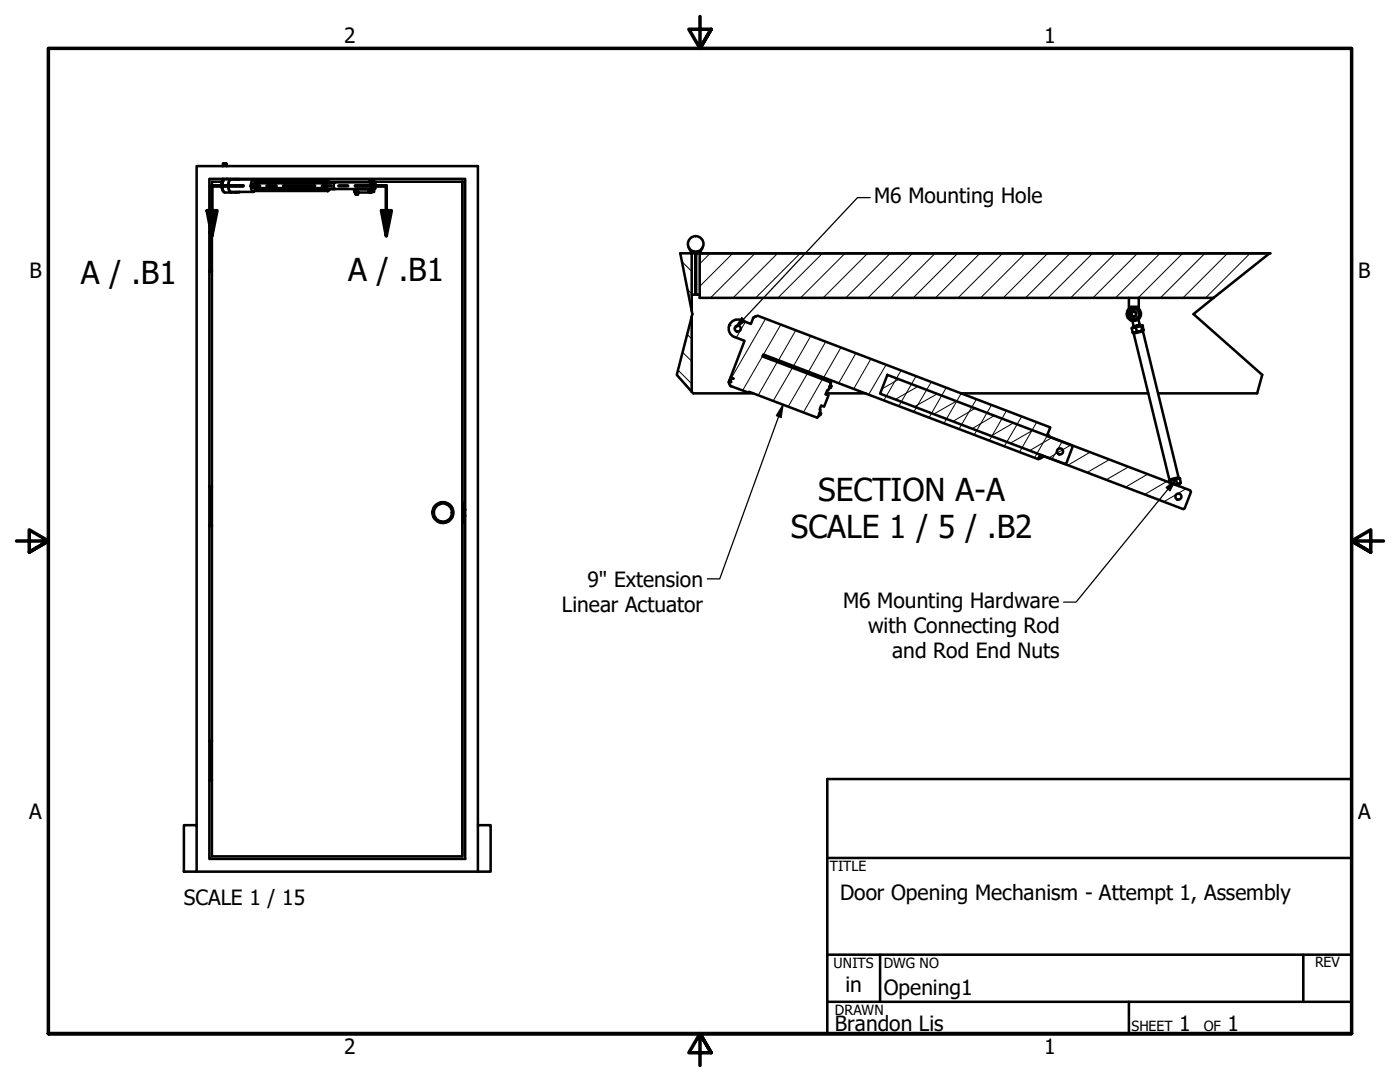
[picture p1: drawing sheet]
<svg xmlns="http://www.w3.org/2000/svg" width="279mm" height="216mm" viewBox="0 0 279 216" stroke-linecap="round" stroke-linejoin="round" font-family="sans-serif">
<!-- layer: Hatch (ANSI) -->
<g fill="none" stroke="#000" stroke-width=".2">
<path d="M136.1 52.2l1.9 2M137.2 57.8l.8 .8M141.7 50.5l-2.1 2.1M146.2 50.5l-6.6 6.7M150.7 50.5l-8.9 8.9M155.2 50.5l-8.9 8.9M159.7 50.5l-8.9 8.9M164.1 50.5l-8.8 8.9M168.7 50.5l-8.9 8.9M173.2 50.5l-8.9 8.9M177.7 50.5l-8.9 8.9M182.1 50.5l-8.9 8.9"/>
<path d="M186.6 50.5l-8.9 8.9M191.1 50.5l-8.9 8.9M195.6 50.5l-8.9 8.9M200.1 50.5l-8.9 8.9M204.6 50.5l-8.9 8.9M209.1 50.5l-8.9 8.9M213.6 50.5l-8.9 8.9M218.1 50.5l-8.9 8.9M222.6 50.5l-8.9 8.9M227 50.5l-8.9 8.9M231.5 50.5l-8.9 8.9M236 50.5l-8.9 8.9"/>
<path d="M240.5 50.5l-8.9 8.9M245 50.5l-8.9 8.9M249.5 50.5l-8.9 8.9M135.3 73.9l2.7 2.7M136.2 70.3l1.8 1.8M137.2 66.7l.8 .9M145.5 76.3h.1M145.8 75.8l-.1 .1M148.8 64.2l-1.9 3.2M152.8 63.6l-6.8 11.8M155.1 72.2l-3.8 6.7M155.8 64.8l-7.6 13.1"/>
<path d="M158.2 73.3l-3.9 6.7M158.8 65.9l-3.4 6M161.2 74.5l-3.9 6.7M161.8 67.1l-3.4 5.9M164.1 75.6l-3.8 6.7M164.8 68.2l-3.4 6M167.8 69.3l-3.4 6M170.8 70.5l-3.4 6M173.8 71.6l-3.4 6M176.8 72.8l-3.4 5.9M179.3 75.7l-3.3 1.9M179.8 73.9l-3.4 6"/>
<path d="M182.8 75.1l-3.4 5.9M183.1 77.2l-4.4 2.5M185.9 76.2l-3.5 6M187 78.6l-4.5 2.6M188.8 77.3l-3.4 6M191.8 78.5l-3.4 6M194.9 79.6l-3.5 6M225.7 61.7l.3 .5M226.6 63.1l.2 .5M190.8 80.1l-4.4 2.5M194.6 81.5l-4.4 2.6M197.9 80.8l-3.5 5.9"/>
<path d="M198.4 82.9l-4.4 2.6M200.9 82l-3.5 5.9M202.2 84.4l-4.4 2.6M203.9 83.1l-3.5 6M206.1 85.9l-4.5 2.6M206.9 84.3l-3.4 5.9M209 86.9l-2.6 4.5M209.9 87.3l-4.4 2.6M212 88.1l-2.1 3.5M213.7 88.8l-4.4 2.6M217.6 90.2l-4.5 2.6M221.4 91.7l-4.5 2.6"/>
<path d="M225.2 93.2l-4.5 2.6M229 94.6l-4.4 2.6M232.9 96.1l-4.5 2.6M236.7 97.5l-4.5 2.6M236.5 101.3l-.5 .3"/>
</g>
<!-- layer: Visible (ANSI) -->
<g fill="none" stroke="#000" stroke-width=".51">
<path d="M41.8 35.7h51v135.7h-51zM44.3 37.3l.1 .7 .2 .3M44.3 36.8h.1M44.3 36.6v.9M44.3 37.3h.1M44.4 36.8l-.1 .3 .1 .2M44.4 36.3h-2.1v134.6h50v-134.6M44.4 35.8h.1M44.4 35.9v.1M44.4 36l.1 .1M44.4 37.1l.1 1 .3 .3h2.5M44.4 37v.1"/>
<path d="M44.4 35.9h.2l-.2 .2M44.4 35.8h.2M44.4 35.7v.1M44.5 35.7h-.1M44.5 33l-.1 .1M44.5 32.7v.3M44.5 32.7h.3M44.5 32.7h.6M44.6 32.6h.5M44.6 32.6l-.1 .1M44.6 35.8l-.2 .3-.1 .7M44.6 35.8h-.2v.1"/>
<path d="M44.8 32.7h.3M44.8 32.7v.3M45.1 32.6l.1 .1M45.1 32.7v.3h-.6M45.2 33h-.8l.1 .1M45.2 33l.1 .1M45.3 33v.1M45.3 35.7v.1M45.3 33.1h-.1M46 35.8a.49 .49 0 0 0-.3 .6 2.16 2.16 0 0 0 .3 2M47.1 38.3l.7 .1M47.1 35.8h.1"/>
<path d="M47.2 35.8h.1M47.7 38.3l.1 .1M47.8 35.8h.1M47.8 35.8h-3.1l-.3 .5v.7M47.8 35.8h-.1M47.8 38.3v.1M50.2 36.9l.1-.1 .1 .1-.1 .4zM50.2 36.9l.1 .3zM50.3 36.8l-.2 .1v.3l.2 .1M50.3 37v.1zM50.3 37.1h.1M50.5 35.8h-4.5a2.2 2.2 0 0 0 0 2.5h4.5"/>
<path d="M50.7 36.6l-.3 .2v.5l.3 .2M50.7 36.6l.2 .7-.2 .2-.1-.7zM50.8 36h14.5l-.1 .4M50.8 38.1h14.5M50.9 37.3h.1M50.9 37l.1-.2v.5l-.1-.2M50.9 37.9h14M50.9 36.8h.1M50.9 36.9l.1 .3zM51 36.8l-.1-.5a.44 .44 0 0 0-.5-.5 2.56 2.56 0 0 0 0 2.5 .67 .67 0 0 0 .6-.8v-.2M51 37v.1zM51 37.1h.1"/>
<path d="M51 36.6h13.8M64.8 36.6v.9h-13.8M64.8 36.3h.1M64.8 37.7h.1M64.9 36.2h-14h14M64.9 36.1l.3 .3-.3 .3M65 37.4a.31 .31 0 0 1 .2 .3 .31 .31 0 0 1-.2 .3l-.2-.2zM65 36.6v.9M65 37.9l.3 .2M65.1 36.4v.1zM65.2 37.7h.1M65.1 36.4v.1"/>
<path d="M65.1 36.6v.9M65.2 37.7h.1v.4M65.2 37.7h9.5M65.2 36.4h8.7M65.3 36.1l-.5 .2v.3l.2 .1M65.4 36l.2 .1v.3M65.5 36.2v.1zM65.5 36.3l.1 .1M65.5 37.8v.1zM65.6 37.7v.3l-.2 .2M65.6 37.7l-.1 .1M65.6 36.3h8.2"/>
<path d="M66 37.7h.5M66 36.4h.5M66.9 36.4a1 1 0 0 0 0 1.3M70.7 37.8v.5M70.7 38.3h.4M70.9 37.7l.3 .1h-.5M70.9 38.4v.3M70.9 38.7h.5l-.2 .2zM70.9 38.4h.3M70.9 38.3v.1M71.1 38h.1M71.1 38l.1 .4"/>
<path d="M71.2 38.4l.4 .1M71.3 37.7a.39 .39 0 0 0-.2 .5 .39 .39 0 0 0 .4 .3M71.4 37.7l-.3 .3M71.4 37.7l.2 .1a.32 .32 0 0 0-.4 .3 .32 .32 0 0 0 .3 .3M71.5 38.4h.1M71.5 38.5v.2l-.3 .2M71.5 38.4h2.2M71.6 38.4l-.1 .1M73.5 38.2l.4 .2M73.5 38.2h.1M73.6 38h-.1M73.6 38.3l.1 .1"/>
<path d="M73.7 37.8v.5M73.7 37.8v.1a.32 .32 0 0 0 .1 .4 .32 .32 0 0 0 .4 0M73.7 37.8a.36 .36 0 0 0 0 .5 .36 .36 0 0 0 .5 0M73.7 37.8h-.1l-.1 .4M73.7 37.8h-2.2a.32 .32 0 0 0-.3 .3 .32 .32 0 0 0 .3 .3M73.7 38.3h.9M73.7 37.8h.9M73.7 37.8h.1M73.9 36.4h.6M73.9 36.1l-.1 .3h.6M73.9 36.1h.3M73.9 36.1h.6"/>
<path d="M73.9 36.1v.3M73.9 35.9l-.1 .1M73.9 36h.5M74 37.7h.1M74.2 36.1h.3M74.2 37.7h-.3h.5M74.2 36.1v.3M74.4 36.4h.1M74.4 36.4h-.5h.3M74.4 35.9l.1 .1M74.5 36.3h17.8M74.5 36.4h.2"/>
<path d="M74.5 36.1v.3M74.5 37.8h.1M74.6 37.8v.5M74.7 36.5h.2l.1 .3-.1 .9-.3-.2-.1-.3zM74.9 36.5l-.2-.1a1 1 0 0 0 0 1.3l.2-.1M92.3 36.3v64.1M41.8 46.4h.2v7.6h-.2M41.8 46.2h.5M41.8 54.2h.5M42 46.4h.1M42 54h.1M42 49.3h.1"/>
<path d="M42 47.4h.1M42 51.2h.1M42 53.1h.1M42.3 46.4h-.2v7.6h.2M135.8 50.5h2.2v11.5M137.4 49.3l.6 1.2h.7l-.1-.3M139.1 50.2l-.2 .3h-.2v8.3h-.7M139.6 50.5h-.7v8.3h.7M139.6 50.5h113.8h-113.8v8.9h102.6M140.2 49.3l-.6 1.2M225.3 59.4v2.6M227.3 59.4v2.6"/>
<path d="M138 63.2v15M138.4 78.5h11.9M145.5 76l.4 .1-.3-.2 .3 .4h-.4l.3-.1-.3-.1M145.6 76l-.1 .5 .3 .5M145.6 75.9l-.1 .1M145.8 77h.1M145.8 75.3l-.3 .8M145.9 77l3.5 1.4 .1-.2 13.5 5.1h.2l.4-.6M146.6 67.3a1.81 1.81 0 0 1-1.1-2.4 1.81 1.81 0 0 1 2.4-1l2 .7 .5-1.3 .8-.3 58.4 22.3-.6 1.6 .2 .2 4.7 1.8 .2 .3-1.3 3.3-.3 .1-4.8-1.8h-.2l-.3 .8-54.9-20.9-.1 .4 13.5 5.2 .2 .1-.2 .2M146.6 67.2l2 .8-2.8 7.3 .6 .3-.8 .3M150.9 63.1l-.4 .2M152.2 71.1l2 .7 .1-.3"/>
<path d="M164.8 78.5h8M165.4 77.6l-.1 .3h-.2l-.3 .8 .6 .2-.9 2.3-.6-.3-.3 .8 .2 .2-.1 .6M165.5 77.2h.2M165.6 77h.2M165.6 77.1l.1 .1M165.7 77.3l-.3 .3M165.8 76.7v.3M165.8 77v.2M165.8 77h-.2l.1 .3-.2-.1M177.1 74.8l60.5 23.1 .1 .3-1.3 3.3-.2 .1-60.6-23.1zM191.8 78.5h37.4M225.3 61.6a1.43 1.43 0 0 0 .7 2.4"/>
<path d="M225.3 61.8a1.3 1.3 0 0 0 .1 1.8 1.3 1.3 0 0 0 1.8 0 1.3 1.3 0 0 0 .1-1.8M225.5 61.8v-.6h1.6v.6M225.7 62.4v.4M225.7 62.4a.54 .54 0 0 1 .6-.3 .54 .54 0 0 1 .5 .4 .47 .47 0 0 0-.7-.3 .47 .47 0 0 0-.2 .7 .47 .47 0 0 0 .7 .1l.1-.1M225.7 62.9a.52 .52 0 0 0 .5 .3 .52 .52 0 0 0 .5-.3M225.8 61.6l1.2 .1 .5 1.1-.7 1-1.2-.2-.4-1.1zM225.9 65.5l.2 .9M226.1 66.4h.1M226.1 66.4l.3 .1M226.3 66.5l1.8-.4 7.1 29.1-1.8 .5zM226.3 65.2l.1 .1M226.3 65.2l1.2-.4-1.1 .5"/>
<path d="M226.4 65.2l.9-.3zM226.4 65.3h.1M226.7 65.3l.2 .9M226.7 62.5v.3M226.9 66.2l-.8 .2M227.3 64.9l-1 .3M227.3 61.6a1.43 1.43 0 0 1-.1 2.2M227.5 65l-.1 .1M227.5 65l-.8 .2M227.5 65l-.4-1.2-.6 .2h-.5l.3 1.2M227.8 65.1l.2 .8M227.9 65l-2 .4v.1l2-.5 .3 .8-.2 .1"/>
<path d="M228 65.9l-1.1 .3M228 66.2l.2-.3-2.1 .5M231.1 78.5h19.8M41.8 97.2h.2v7.6h-.2M41.8 97h.5M42 97.2h.1M42 98.2h.1M42.3 97.2h-.2v7.6h.2M163.5 82.5h.2M163.5 82.5l.2 .1M163.7 82.5l-.1 .2-.2-.1M163.7 82.5h-.2l.1 .3-.2-.1"/>
<path d="M208 91.1l-.3 .3-.5 .2M208 91v.1M208.1 90.9v.1M209.1 86.6l.3 .5M233.4 95.9l1.9-.5 .3 .9M233.5 95.6l-.1 .3M233.6 95.9l-.3 .1v.3M233.6 95.9l.1 .5M234.4 96.7l1.2-.4zM234.6 96.8l.6-.2 .1 .4M234.7 95.7l-1.1 .2M234.7 95.7l.2 .8"/>
<path d="M234.8 96.6l-.3 .1M235.1 95.3l.2 .2M235.1 96.5l.1 .1M235.5 95.5l-.8 .2M41.8 105h.5M42 104.8h.1M42 100.1h.1M42 102h.1M42 103.9h.1M92.3 100.4v3.8M92.3 100.4h.1v3.8h-.1M92.3 104.2v66.7"/>
<path d="M92.4 103.4v.5M92.4 100.6v.6M92.8 101.7l-.4-.1v.1h.4M92.8 102.8h-.4v.1h.4M41.8 148h.2v7.6h-.2M41.8 147.8h.5M41.8 155.8h.5M42 148h.1M42 155.6h.1M42 150.9h.1M42 149h.1M42 152.8h.1"/>
<path d="M42 154.7h.1M42.3 148h-.2v7.6h.2M36.7 164.7h2.5v9.2h-2.5zM39.2 164.7v-131.6h56.2v131.6M39.2 173.9h56.2M95.4 164.7h2.5v9.2h-2.5z"/>
<circle cx="138.8" cy="48.7" r="1.56"/>
<circle cx="147.2" cy="65.6" r=".6"/>
<circle cx="226.3" cy="62.6" r="1.17"/>
<circle cx="211.6" cy="90.1" r=".6"/>
<circle cx="235.2" cy="99.1" r=".6"/>
<circle cx="88.4" cy="102.3" r="1.78"/>
<circle cx="88.4" cy="102.3" r="2.1"/>
</g>
<g fill="#000">
<circle cx="44.3" cy="36.6" r=".25"/>
<circle cx="44.3" cy="37.5" r=".25"/>
<circle cx="44.4" cy="37.1" r=".25"/>
<circle cx="44.4" cy="36.1" r=".25"/>
<circle cx="44.5" cy="33" r=".25"/>
<circle cx="45.1" cy="33" r=".25"/>
<circle cx="45.6" cy="37.1" r=".25"/>
<circle cx="50.3" cy="37" r=".25"/>
<circle cx="51" cy="37" r=".25"/>
<circle cx="64.8" cy="36.6" r=".25"/>
<circle cx="65.1" cy="36.4" r=".25"/>
<circle cx="65.1" cy="37.7" r=".25"/>
<circle cx="65.2" cy="36.4" r=".25"/>
<circle cx="65.3" cy="38.1" r=".25"/>
<circle cx="65.5" cy="36.3" r=".25"/>
<circle cx="65.5" cy="37.8" r=".25"/>
<circle cx="65.5" cy="37.9" r=".25"/>
<circle cx="65.5" cy="36.2" r=".25"/>
<circle cx="71.2" cy="38.9" r=".25"/>
<circle cx="71.5" cy="37.7" r=".25"/>
<circle cx="73.7" cy="37.8" r=".25"/>
<circle cx="73.9" cy="36.4" r=".25"/>
<circle cx="73.9" cy="36.1" r=".25"/>
<circle cx="74" cy="37.7" r=".25"/>
<circle cx="74.5" cy="36.1" r=".25"/>
<circle cx="74.5" cy="36.4" r=".25"/>
<circle cx="92.3" cy="36.3" r=".25"/>
<circle cx="145.5" cy="76.1" r=".25"/>
<circle cx="145.5" cy="76.3" r=".25"/>
<circle cx="145.5" cy="64.9" r=".25"/>
<circle cx="145.6" cy="75.9" r=".25"/>
<circle cx="165.7" cy="77.3" r=".25"/>
<circle cx="165.8" cy="77" r=".25"/>
<circle cx="226.3" cy="65.2" r=".25"/>
<circle cx="227.5" cy="64.8" r=".25"/>
<circle cx="227.5" cy="65" r=".25"/>
<circle cx="227.9" cy="65" r=".25"/>
<circle cx="163.6" cy="82.8" r=".25"/>
<circle cx="163.7" cy="82.5" r=".25"/>
<circle cx="208" cy="91.2" r=".25"/>
<circle cx="233.4" cy="95.9" r=".25"/>
<circle cx="235.2" cy="96.6" r=".25"/>
<circle cx="235.3" cy="95.4" r=".25"/>
<circle cx="92.4" cy="100.4" r=".25"/>
<circle cx="92.4" cy="104.2" r=".25"/>
</g>
<!-- layer: Break Line (ANSI) -->
<path d="M135.8 50.5l2.4 12.2-3.1 12.1 3.3 3.7M253.4 50.5l-15.2 12.2 13.7 12.1-1 3.7" fill="none" stroke="#000" stroke-width=".51"/>
<circle cx="253.4" cy="50.5" r=".25" fill="#000"/>
<!-- layer: Section Line (ANSI) -->
<path d="M48.5 37.1h-6.2v10M50 37.1h1.8M53.3 37.1h1.8M56.6 37.1h6.2M64.3 37.1h1.8M67.6 37.1h1.8M70.9 37.1h6.2v10M41.3 42h2l-1 5.1zM76.1 42h2l-1 5.1z" fill="none" stroke="#000" stroke-width=".7"/>
<path d="M41.3 42h2l-1 5.1zM76.1 42h2l-1 5.1z" fill="#000"/>
<!-- layer: Border (ANSI) -->
<path d="M139.7 3.3v6.4l-2.2-3.9h4.4l-2.2 3.9 2.2-3.9M3.3 107.9h6.4l-3.9-2.2v4.5l3.9-2.3-3.9 2.3M276.1 107.9h-6.4l3.9-2.2v4.5l-3.9-2.3 3.9 2.3M9.7 206.2v-196.5h260v196.5h-260h260M141.9 210.1l-2.2-3.9 2.2 3.9h-4.4l2.2-3.9v6.4" fill="none" stroke="#000" stroke-width=".7"/>
<!-- layer: Title (ANSI) -->
<path d="M165.1 155.4h104.6v50.8h-104.6zM165.1 171.2h104.6M165.1 190.5h104.6M165.1 199.9h104.6M175.6 190.5v9.4M225.3 199.9v6.3M260.1 190.5v9.4" fill="none" stroke="#000" stroke-width=".51"/>
<!-- layer: Symbol (ANSI) -->
<path d="M173.7 39.4h-2.6l-24.5 26.2M148 63.4l.7 .7-2.1 1.5zM156.3 80.8l-.4 2.5-1-.4zM156.3 80.8l-12.7 34.7h-2.4M232.7 97.3l2-1.6-1.2 2.2zM234.7 95.7l-19.9 24.4h-2.5" fill="none" stroke="#000" stroke-width=".25"/>
<path d="M148 63.4l.7 .7-2.1 1.5zM156.3 80.8l-.4 2.5-1-.4zM232.7 97.3l2-1.6-1.2 2.2z" fill="#000"/>
<g font-size="6.3">
<text x="16.1" y="56.7">A / .B1</text>
<text x="69.5" y="56">A / .B1</text>
<text x="163.3" y="99.9">SECTION A-A</text>
<text x="157.8" y="107.4">SCALE 1 / 5 / .B2</text>
</g>
<g font-size="4.2">
<text x="68.7" y="8.6">2</text>
<text x="208.4" y="8.6">1</text>
<text x="174.4" y="40.6">M6 Mounting Hole</text>
<text x="5.9" y="55.5">B</text>
<text x="271.1" y="55.5">B</text>
<text x="117.2" y="117.1">9&quot; Extension</text>
<text x="112.1" y="122.1">Linear Actuator</text>
<text x="168.3" y="121.3">M6 Mounting Hardware</text>
<text x="173.2" y="126.3">with Connecting Rod</text>
<text x="178.1" y="131.3">and Rod End Nuts</text>
<text x="5.8" y="163.4">A</text>
<text x="271" y="163.4">A</text>
<text x="167.6" y="179.6">Door Opening Mechanism - Attempt 1, Assembly</text>
<text x="36.7" y="180.7">SCALE 1 / 15</text>
<text x="168.7" y="198">in</text>
<text x="176.4" y="198.6">Opening1</text>
<text x="166.6" y="205.7">Brandon Lis</text>
<text x="235.3" y="205.7">1</text>
<text x="245" y="205.7">1</text>
<text x="68.7" y="210.3">2</text>
<text x="208.4" y="210.3">1</text>
</g>
<g font-size="2.8">
<text x="165.6" y="173.7">TITLE</text>
<text x="166.4" y="193.1">UNITS</text>
<text x="176.4" y="193.2">DWG NO</text>
<text x="262.4" y="193">REV</text>
<text x="166.6" y="202.4">DRAWN</text>
<text x="225.8" y="205.7">SHEET</text>
<text x="240.2" y="205.7">OF</text>
</g>
</svg>
